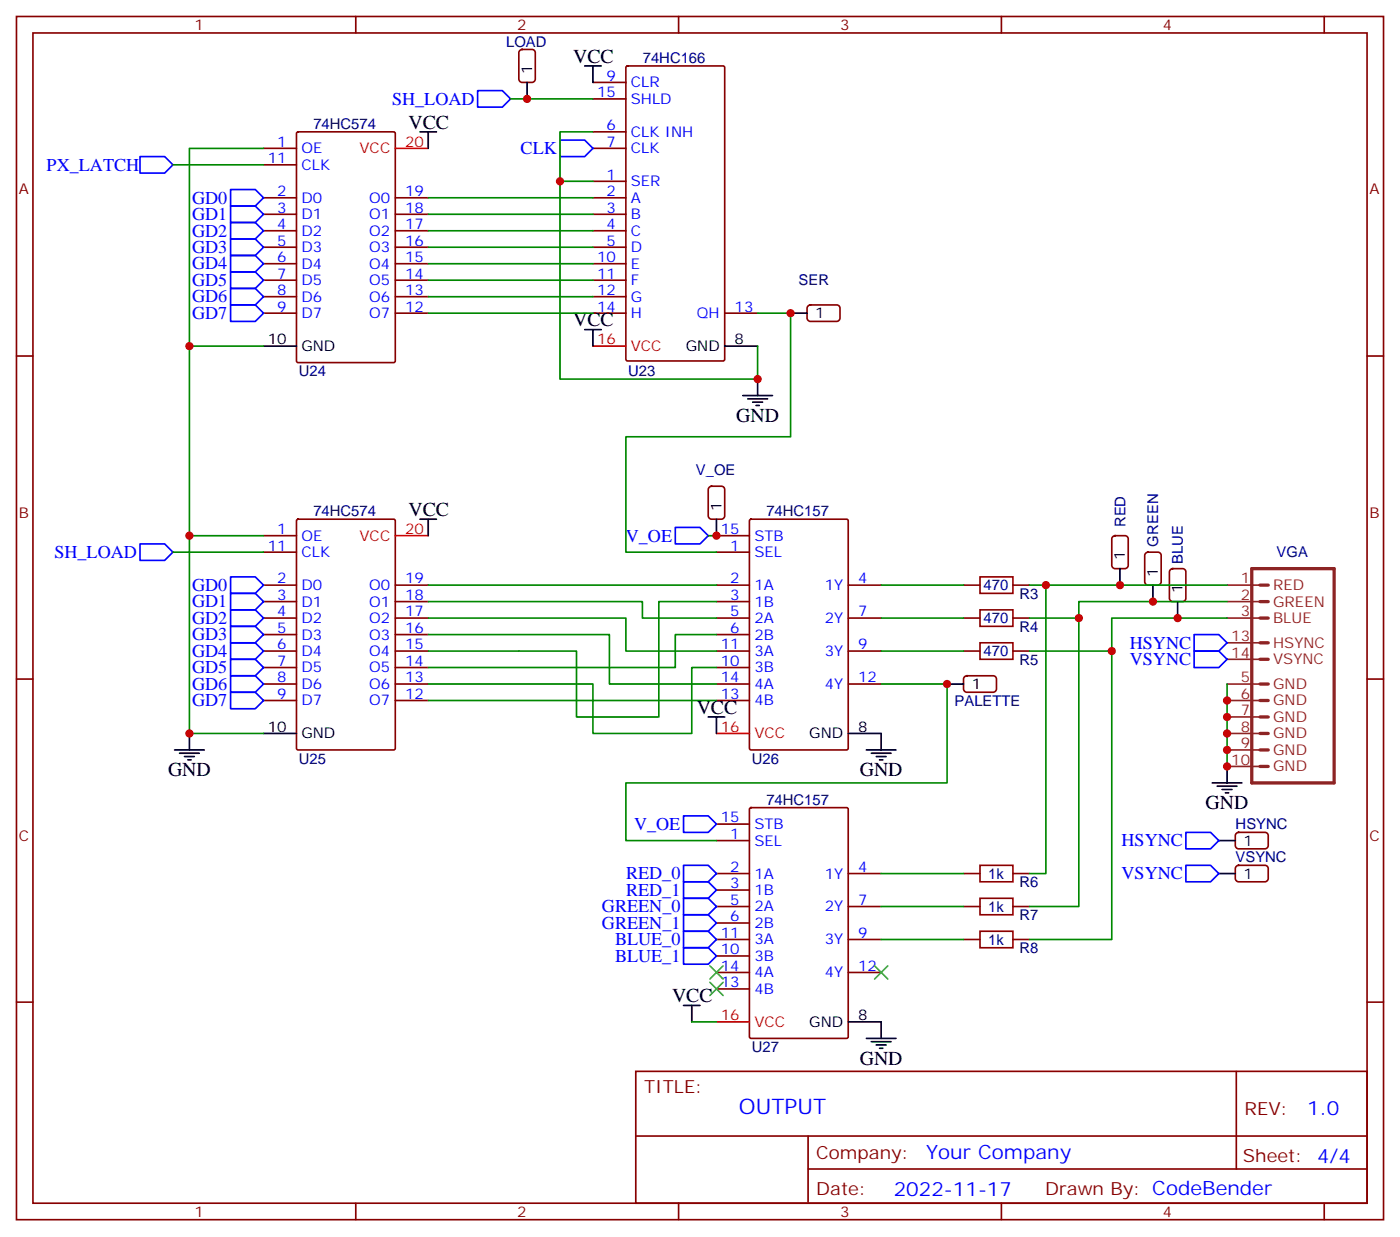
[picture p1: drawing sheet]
<svg xmlns="http://www.w3.org/2000/svg" width="300mm" height="265mm" viewBox="0 0 300 265" stroke-linecap="round" stroke-linejoin="round" font-family="sans-serif">
<g fill="none" stroke="#870000" stroke-width=".35">
<path d="M3.5 3.5h292.8v257.6h-292.8zM7.1 7.1h285.7v250.4h-285.7zM76.2 3.5v3.6M111.4 10.8l.4-.2h2.1a.71 .71 0 0 1 .8 .7v5.6a.76 .76 0 0 1-.8 .7h-2.1a.76 .76 0 0 1-.7-.7v-5.6zM127 17.6h7.1M134.1 14.3l.3-.2h20.5l.3 .2v62.6l-.2 .3-20.6 .1-.3-.2zM145.3 3.5v3.6M214.5 3.5v3.6M283.6 3.5v3.6M56.4 31.8h7.1M56.4 35.3h7.1M63.6 28.4l.3-.2h20.4l.3 .2 .1 48.9-.2 .3h-20.6l-.4-.2z"/>
<path d="M127 21.2h7.1M127 28.2h7.1M127 31.8h7.1M127 38.8h7.1M56.4 42.3h7.1M56.4 45.9h7.1M56.4 49.4h7.1M56.4 52.9h7.1M56.4 56.4h7.1M56.4 60h7.1M84.7 42.3h7M84.7 45.9h7"/>
<path d="M84.7 49.4h7M84.7 52.9h7M84.7 56.4h7M84.7 60h7M127 42.3h7.1M127 45.9h7.1M127 49.4h7.1M127 52.9h7.1M127 56.4h7.1M127 60h7.1M3.5 76.2h3.6M56.4 63.5h7.1"/>
<path d="M56.4 67h7.1M84.7 63.5h7M84.7 67h7M127 63.5h7.1M127 67h7.1M155.2 67h7.1M173.1 65.5l.5-.2h5.6a.71 .71 0 0 1 .7 .7v2.1a.76 .76 0 0 1-.7 .7h-5.6a.76 .76 0 0 1-.7-.7v-2.1zM292.8 76.2h3.5M56.4 114.7h7.1M56.4 118.2h7.1M63.6 111.3l.3-.2h20.4l.3 .2 .1 48.9-.2 .3h-20.6l-.4-.2zM151.9 104.3l.5-.2h2.1a.71 .71 0 0 1 .7 .7v5.6a.76 .76 0 0 1-.7 .7h-2.1a.76 .76 0 0 1-.7-.7v-5.6z"/>
<path d="M153.5 114.7h7M153.5 118.2h7M160.6 111.3l.3-.2h20.4l.3 .2 .1 48.9-.2 .3h-20.6l-.3-.2zM238.4 114.9l.4-.2h2.1a.71 .71 0 0 1 .8 .7v5.6a.76 .76 0 0 1-.8 .7h-2.1a.76 .76 0 0 1-.7-.7v-5.6zM245.4 118.4l.5-.2h2.1a.71 .71 0 0 1 .7 .7v5.6a.76 .76 0 0 1-.7 .7h-2.1a.76 .76 0 0 1-.7-.7v-5.6zM56.4 125.2h7.1M56.4 128.8h7.1M56.4 132.3h7.1M56.4 135.8h7.1M56.4 139.3h7.1M84.7 125.2h7M84.7 128.8h7"/>
<path d="M84.7 132.3h7M84.7 135.8h7M84.7 139.3h7M153.5 125.2h7M153.5 128.8h7M153.5 132.3h7M153.5 135.8h7M153.5 139.3h7M181.7 125.2h7M181.7 132.3h7M181.7 139.3h7M206.4 125.2h3.5"/>
<path d="M206.4 132.3h3.5M206.4 139.3h3.5M217 125.2h3.5M217 132.3h3.5M217 139.3h3.5M250.7 121.9l.5-.2h2.1a.71 .71 0 0 1 .7 .7v5.7a.76 .76 0 0 1-.7 .7h-2.1a.76 .76 0 0 1-.7-.7v-5.7zM3.5 145.3h3.6M56.4 142.9h7.1M56.4 146.4h7.1M56.4 149.9h7.1M84.7 142.9h7M84.7 146.4h7"/>
<path d="M84.7 149.9h7M153.5 142.9h7M153.5 146.4h7M153.5 149.9h7M181.7 146.4h7M206.6 144.8l.5-.2h5.6a.71 .71 0 0 1 .7 .7v2.2a.76 .76 0 0 1-.7 .7h-5.6a.76 .76 0 0 1-.7-.7v-2.2zM292.8 145.3h3.5M153.5 179.9h7M153.5 176.4h7M160.6 173l.3-.1h20.4l.3 .1 .1 48.9-.2 .3h-20.6l-.3-.1zM264.8 178.4l.5-.2h5.6a.71 .71 0 0 1 .7 .7v2.1a.76 .76 0 0 1-.7 .7h-5.6a.76 .76 0 0 1-.7-.7v-2.1zM153.5 187h7"/>
<path d="M153.5 190.5h7M153.5 194h7M153.5 197.6h7M181.7 187h7M181.7 194h7M206.4 187h3.5M206.4 194h3.5M217 187h3.5M217 194h3.5M264.8 185.4l.5-.2h5.6a.71 .71 0 0 1 .7 .7v2.1a.76 .76 0 0 1-.7 .7h-5.6a.76 .76 0 0 1-.7-.7v-2.1zM3.5 214.5h3.6M153.5 201.1h7"/>
<path d="M153.5 204.6h7M153.5 208.1h7M153.5 211.7h7M181.7 201.1h7M181.7 208.1h7M206.4 201.1h3.5M217 201.1h3.5M292.8 214.5h3.5M136.2 229.3h156.6v28.2h-156.6zM264.8 229.3v20.9M76.2 257.5v3.6M136.2 243.2h156.5"/>
<path d="M145.3 257.5v3.6M173.1 250.2h119.6M173.1 243.2v14.1M214.5 257.5v3.6M283.6 257.5v3.6"/>
</g>
<path d="M84.7 31.8h7M127 74.1h7.1M84.7 114.7h7M153.5 157h7M153.5 218.7h7" fill="none" stroke="#f00" stroke-width=".35"/>
<g fill="none" stroke="#000" stroke-width=".35">
<path d="M112.9 17.6v3.6M125.2 14.1h3.6M127 14.1v3.5M90 28.2h3.5M91.7 28.2v3.6M56.4 74.1h7.1M125.2 70.6h3.6M127 70.6v3.5M155.2 74.1h7.1M169.3 67h3.6M159.1 84.7h6.4M160.2 85.4h4.2"/>
<path d="M161.2 86.1h2.1M161.9 86.8h.7M162.3 81.1v3.6M90 111.1h3.5M91.7 111.1v3.6M153.5 111.1v3.6M239.9 121.7v3.5M246.9 125.2v3.6M252.2 128.8v3.5M40.6 157v3.5M56.4 157h7.1M151.7 153.5h3.5"/>
<path d="M153.5 153.5v3.5M181.7 157h7v3.5M202.8 146.4h3.6M37.4 160.5h6.3M38.5 161.2h4.2M39.5 161.9h2.1M40.2 162.6h.7M185.6 160.5h6.3M186.6 161.2h4.3M187.7 161.9h2.1M188.4 162.6h.7M259.6 167.6h6.4"/>
<path d="M260.7 168.3h4.2M261.1 179.9h3.5M261.8 169h2.1M262.5 169.7h.7M262.8 164v3.6M261.1 187h3.5M146.4 215.2h3.5M148.2 215.2v3.5M181.7 218.7h7v3.5M185.6 222.2h6.3M186.6 223h4.3M187.7 223.7h2.1"/>
<path d="M188.4 224.4h.7"/>
</g>
<path d="M209.9 123.5h7.1v3.5h-7.1zM209.9 130.5h7.1v3.6h-7.1zM209.9 137.6h7.1v3.5h-7.1zM209.9 185.2h7.1v3.5h-7.1zM209.9 192.3h7.1v3.5h-7.1zM209.9 199.3h7.1v3.5h-7.1z" fill="none" stroke="#a10000" stroke-width=".35"/>
<path d="M268.1 121.7h17.7v45.9h-17.7zM269.9 132.3h1.7M269.9 128.8h1.7M269.9 125.2h1.7M269.9 137.6h1.7M269.9 153.5h1.7M269.9 149.9h1.7M269.9 146.4h1.7M269.9 157h1.7M269.9 141.1h1.7M269.9 164h1.7M269.9 160.5h1.7" fill="none" stroke="#8c2424" stroke-width=".71"/>
<path d="M262.8 125.2h7.1M262.8 128.8h7.1M262.8 132.3h7.1M262.8 137.6h7.1M262.8 146.4h7.1M262.8 149.9h7.1M262.8 153.5h7.1M262.8 157h7.1M262.8 141.1h7.1M262.8 160.5h7.1M262.8 164h7.1" fill="none" stroke="#8c2424" stroke-width=".35"/>
<g fill="none" stroke="#00f" stroke-width=".35">
<path d="M102.3 19.4h5.3l1.8 1.8-1.8 1.7h-5.3zM30 33.5h5.3l1.7 1.8-1.7 1.7h-5.3zM119.9 30h5.3l1.8 1.8-1.8 1.7h-5.3zM49.4 58.2h5.3l1.7 1.8-1.7 1.7h-5.3zM49.4 54.7h5.3l1.7 1.7-1.7 1.8h-5.3zM49.4 51.2h5.3l1.7 1.7-1.7 1.8h-5.3zM49.4 47.6h5.3l1.7 1.8-1.7 1.8h-5.3zM49.4 44.1h5.3l1.7 1.8-1.7 1.7h-5.3zM49.4 40.6h5.3l1.7 1.7-1.7 1.8h-5.3zM49.4 65.3h5.3l1.7 1.7-1.7 1.8h-5.3zM49.4 61.7h5.3l1.7 1.8-1.7 1.8h-5.3zM30 116.4h5.3l1.7 1.8-1.7 1.7h-5.3z"/>
<path d="M144.6 112.9h5.3l1.8 1.8-1.8 1.7h-5.3zM49.4 137.6h5.3l1.7 1.7-1.7 1.8h-5.3zM49.4 134.1h5.3l1.7 1.7-1.7 1.8h-5.3zM49.4 130.5h5.3l1.7 1.8-1.7 1.8h-5.3zM49.4 127h5.3l1.7 1.8-1.7 1.7h-5.3zM49.4 123.5h5.3l1.7 1.7-1.7 1.8h-5.3zM255.8 135.8h5.3l1.7 1.8-1.7 1.7h-5.3zM255.8 139.3h5.3l1.7 1.8-1.7 1.8h-5.3zM49.4 148.2h5.3l1.7 1.7-1.7 1.8h-5.3zM49.4 144.6h5.3l1.7 1.8-1.7 1.8h-5.3zM49.4 141.1h5.3l1.7 1.8-1.7 1.7h-5.3zM146.4 174.6h5.3l1.8 1.8-1.8 1.8h-5.3z"/>
<path d="M254 178.2h5.3l1.8 1.7-1.8 1.8h-5.3zM146.4 185.2h5.3l1.8 1.8-1.8 1.7h-5.3zM146.4 192.3h5.3l1.8 1.7-1.8 1.8h-5.3zM146.4 199.3h5.3l1.8 1.8-1.8 1.7h-5.3zM146.4 188.7h5.3l1.8 1.8-1.8 1.8h-5.3zM146.4 195.8h5.3l1.8 1.8-1.8 1.7h-5.3zM254 185.2h5.3l1.8 1.8-1.8 1.7h-5.3zM146.4 202.8h5.3l1.8 1.8-1.8 1.8h-5.3z"/>
</g>
<g fill="none" stroke="#008700" stroke-width=".35">
<path d="M37 35.3h19.4M56.4 31.8h-15.8v42.3h15.8M109.4 21.2h17.6M127 38.8h-7.1v42.3h42.4v-7M127 28.2h-7.1v10.6M91.7 60h35.3M91.7 56.4h35.3M91.7 52.9h35.3M91.7 49.4h35.3M91.7 45.9h35.3M91.7 42.3h35.3M40.6 74.1v40.6h15.8"/>
<path d="M91.7 67h35.3M91.7 63.5h35.3M162.3 67h7v26.5h-35.2v24.7h19.4M37 118.2h19.4M40.6 114.7v42.3h15.8M151.7 114.7h1.8M91.7 128.8h45.9v3.5h15.9M91.7 132.3h42.4v7h19.4M91.7 135.8h38.8v10.6h23M91.7 125.2h61.8M153.5 135.8h-8.9v7.1h-52.9M153.5 128.8h-12.4v24.7h-17.6v-14.2h-31.8"/>
<path d="M188.7 125.2h17.7M188.7 139.3h17.7M188.7 132.3h17.7M220.5 125.2h42.3M224 125.2v61.8h-3.5M231.1 132.3v61.7h-10.6M238.1 139.3v61.8h-17.6M262.8 128.8h-31.7v3.5h-10.6M262.8 132.3h-24.7v7h-17.6M91.7 149.9h61.8M153.5 142.9h-5.3v14.1h-21.2v-10.6h-35.3M188.7 146.4h14.1v21.2h-68.7v12.3h19.4"/>
<path d="M262.8 146.4v17.6M188.7 187h17.7M188.7 194h17.7M148.2 218.7h5.3M188.7 201.1h17.7"/>
</g>
<g fill="#c00">
<circle cx="40.6" cy="157" r=".88"/>
<circle cx="162.3" cy="81.1" r=".88"/>
<circle cx="119.9" cy="38.8" r=".88"/>
<circle cx="224" cy="125.2" r=".88"/>
<circle cx="231.1" cy="132.3" r=".88"/>
<circle cx="238.1" cy="139.3" r=".88"/>
<circle cx="262.8" cy="149.9" r=".88"/>
<circle cx="262.8" cy="153.5" r=".88"/>
<circle cx="262.8" cy="157" r=".88"/>
<circle cx="262.8" cy="160.5" r=".88"/>
<circle cx="262.8" cy="164" r=".88"/>
<circle cx="252.2" cy="132.3" r=".88"/>
<circle cx="246.9" cy="128.8" r=".88"/>
<circle cx="239.9" cy="125.2" r=".88"/>
<circle cx="153.5" cy="114.7" r=".88"/>
<circle cx="112.9" cy="21.2" r=".88"/>
<circle cx="202.8" cy="146.4" r=".88"/>
<circle cx="169.3" cy="67" r=".88"/>
<circle cx="40.6" cy="114.7" r=".88"/>
<circle cx="40.6" cy="74.1" r=".88"/>
</g>
<path d="M152 206.7l2.9 2.8M152 210.3l2.9 2.8M154.9 206.7l-2.9 2.8M154.9 210.3l-2.9 2.8M187.3 206.7l2.8 2.8M190.1 206.7l-2.8 2.8" fill="none" stroke="#3c3" stroke-width=".35"/>
<text font-size="4.6" fill="#00f" x="158.3" y="238.3">OUTPUT</text>
<g font-size="4.2">
<text x="122.8" y="13.4">VCC</text>
<text x="87.5" y="27.5">VCC</text>
<text x="122.8" y="69.8">VCC</text>
<text x="157.7" y="90.3">GND</text>
<text x="87.5" y="110.4">VCC</text>
<text x="149.2" y="152.8">VCC</text>
<text x="36" y="166.2">GND</text>
<text x="184.1" y="166.2">GND</text>
<text x="258.2" y="173.2">GND</text>
<text x="143.9" y="214.5">VCC</text>
<text x="184.1" y="227.9">GND</text>
</g>
<g font-size="4.2" fill="#00f">
<text x="280" y="238.6">1.0</text>
<text x="198.3" y="248.1">Your Company</text>
<text x="191.4" y="255.9">2022-11-17</text>
</g>
<g font-size="3.9" fill="#00f">
<text x="84" y="22.4">SH_LOAD</text>
<text x="111.5" y="33">CLK</text>
<text x="10" y="36.5">PX_LATCH</text>
<text x="41.2" y="47.1">GD1</text>
<text x="41.2" y="43.6">GD0</text>
<text x="41.2" y="50.6">GD2</text>
<text x="41.2" y="57.7">GD4</text>
<text x="41.2" y="54.2">GD3</text>
<text x="41.2" y="64.7">GD6</text>
<text x="41.2" y="61.2">GD5</text>
<text x="41.2" y="68.3">GD7</text>
<text x="11.7" y="119.5">SH_LOAD</text>
<text x="134" y="115.9">V_OE</text>
<text x="41.2" y="130">GD1</text>
<text x="41.2" y="126.5">GD0</text>
<text x="41.2" y="137.1">GD3</text>
<text x="41.2" y="133.5">GD2</text>
<text x="41.2" y="140.6">GD4</text>
<text x="242" y="138.8">HSYNC</text>
<text x="242" y="142.4">VSYNC</text>
<text x="41.2" y="147.6">GD6</text>
<text x="41.2" y="144.1">GD5</text>
<text x="41.2" y="151.2">GD7</text>
<text x="135.8" y="177.7">V_OE</text>
<text x="240.2" y="181.2">HSYNC</text>
<text x="134.1" y="188.2">RED_0</text>
<text x="134.1" y="191.7">RED_1</text>
<text x="240.2" y="188.2">VSYNC</text>
<text x="128.9" y="195.3">GREEN_0</text>
<text x="128.9" y="198.8">GREEN_1</text>
<text x="131.7" y="202.3">BLUE_0</text>
<text x="131.7" y="205.9">BLUE_1</text>
</g>
<g font-size="3.9" fill="#800">
<text x="137.9" y="233.9">TITLE:</text>
<text x="266.6" y="238.6">REV:</text>
<text x="174.8" y="248.1">Company:</text>
<text x="266.2" y="248.7">Sheet: 4/4</text>
<text x="174.8" y="255.8">Date:</text>
<text x="223.9" y="255.9">Drawn By: CodeBender</text>
</g>
<g font-size="3.2" fill="#800">
<text x="41.6" y="6.5">1</text>
<text x="110.8" y="6.5">2</text>
<text x="179.9" y="6.5">3</text>
<text x="249.1" y="6.5">4</text>
<text x="4.1" y="41.6">A</text>
<text x="293.3" y="41.6">A</text>
<text x="4.1" y="110.8">B</text>
<text x="293.3" y="110.8">B</text>
<text x="4.1" y="179.9">C</text>
<text x="293.3" y="179.9">C</text>
<text x="41.6" y="260.5">1</text>
<text x="110.8" y="260.5">2</text>
<text x="179.9" y="260.5">3</text>
<text x="249.1" y="260.5">4</text>
</g>
<g font-size="3.2" fill="#000080">
<text x="108.4" y="10">LOAD</text>
<text x="137.7" y="13.5">74HC166</text>
<text x="67.1" y="27.6">74HC574</text>
<text x="171.1" y="61">SER</text>
<text x="64" y="80.6">U24</text>
<text x="134.6" y="80.5">U23</text>
<text x="149.1" y="101.7">V_OE</text>
<text x="67.1" y="110.5">74HC574</text>
<text x="164.1" y="110.5">74HC157</text>
<text x="241" y="112.8" transform="rotate(-90 241 112.8)">RED</text>
<text x="248.1" y="117" transform="rotate(-90 248.1 117)">GREEN</text>
<text x="273.4" y="119.3">VGA</text>
<text x="253.4" y="120.7" transform="rotate(-90 253.4 120.7)">BLUE</text>
<text x="210.7" y="126.4">470</text>
<text x="218.4" y="128.1">R3</text>
<text x="210.7" y="133.4">470</text>
<text x="218.4" y="135.2">R4</text>
<text x="210.7" y="140.5">470</text>
<text x="218.4" y="142.3">R5</text>
<text x="204.5" y="151.1">PALETTE</text>
<text x="64" y="163.5">U25</text>
<text x="161" y="163.4">U26</text>
<text x="164.1" y="172.2">74HC157</text>
<text x="264.7" y="177.5">HSYNC</text>
<text x="264.6" y="184.6">VSYNC</text>
<text x="211.7" y="188.1">1k</text>
<text x="218.4" y="189.9">R6</text>
<text x="211.7" y="195.2">1k</text>
<text x="218.4" y="196.9">R7</text>
<text x="211.7" y="202.2">1k</text>
<text x="218.4" y="204">R8</text>
<text x="161" y="225.2">U27</text>
</g>
<g font-size="3.2">
<text x="113.9" y="15.9" transform="rotate(-90 113.9 15.9)">1</text>
<text x="174.6" y="68.1">1</text>
<text x="57.4" y="73.7">10</text>
<text x="64.6" y="75.1">GND</text>
<text x="146.9" y="75.1">GND</text>
<text x="157.3" y="73.7">8</text>
<text x="154.5" y="109.4" transform="rotate(-90 154.5 109.4)">1</text>
<text x="240.9" y="119.9" transform="rotate(-90 240.9 119.9)">1</text>
<text x="248" y="123.5" transform="rotate(-90 248 123.5)">1</text>
<text x="253.3" y="127" transform="rotate(-90 253.3 127)">1</text>
<text x="208.1" y="147.5">1</text>
<text x="57.4" y="156.6">10</text>
<text x="64.6" y="158">GND</text>
<text x="173.3" y="158">GND</text>
<text x="183.8" y="156.6">8</text>
<text x="266.3" y="181">1</text>
<text x="266.3" y="188">1</text>
<text x="173.3" y="219.8">GND</text>
<text x="183.8" y="218.4">8</text>
</g>
<g font-size="3.2" fill="#00f">
<text x="129.9" y="17.3">9</text>
<text x="127.9" y="20.8">15</text>
<text x="135.1" y="18.7">CLR</text>
<text x="135.1" y="22.2">SHLD</text>
<text x="129.9" y="27.9">6</text>
<text x="135.1" y="29.3">CLK INH</text>
<text x="57.4" y="34.9">11</text>
<text x="59.4" y="31.4">1</text>
<text x="64.6" y="32.8">OE</text>
<text x="129.9" y="31.4">7</text>
<text x="135.1" y="32.8">CLK</text>
<text x="59.4" y="42">2</text>
<text x="64.6" y="36.3">CLK</text>
<text x="86.8" y="42">19</text>
<text x="129.9" y="38.5">1</text>
<text x="129.9" y="42">2</text>
<text x="135.1" y="39.9">SER</text>
<text x="59.4" y="45.5">3</text>
<text x="64.6" y="43.4">D0</text>
<text x="64.6" y="46.9">D1</text>
<text x="79.1" y="43.4">O0</text>
<text x="79.1" y="46.9">O1</text>
<text x="86.8" y="45.5">18</text>
<text x="129.9" y="45.5">3</text>
<text x="135.1" y="43.4">A</text>
<text x="135.1" y="46.9">B</text>
<text x="59.4" y="49">4</text>
<text x="59.4" y="52.6">5</text>
<text x="64.6" y="50.4">D2</text>
<text x="64.6" y="54">D3</text>
<text x="79.1" y="50.4">O2</text>
<text x="79.1" y="54">O3</text>
<text x="86.8" y="49">17</text>
<text x="86.8" y="52.6">16</text>
<text x="129.9" y="49">4</text>
<text x="129.9" y="52.6">5</text>
<text x="135.1" y="50.4">C</text>
<text x="135.1" y="54">D</text>
<text x="59.4" y="56.1">6</text>
<text x="59.4" y="59.6">7</text>
<text x="64.6" y="57.5">D4</text>
<text x="79.1" y="57.5">O4</text>
<text x="86.8" y="56.1">15</text>
<text x="86.8" y="59.6">14</text>
<text x="127.9" y="56.1">10</text>
<text x="127.9" y="59.6">11</text>
<text x="135.1" y="57.5">E</text>
<text x="59.4" y="63.1">8</text>
<text x="64.6" y="61">D5</text>
<text x="64.6" y="64.6">D6</text>
<text x="79.1" y="61">O5</text>
<text x="79.1" y="64.6">O6</text>
<text x="86.8" y="63.1">13</text>
<text x="127.9" y="63.1">12</text>
<text x="135.1" y="61">F</text>
<text x="135.1" y="64.6">G</text>
<text x="59.4" y="66.7">9</text>
<text x="64.6" y="68.1">D7</text>
<text x="79.1" y="68.1">O7</text>
<text x="86.8" y="66.7">12</text>
<text x="127.9" y="66.7">14</text>
<text x="135.1" y="68.1">H</text>
<text x="149.3" y="68.1">QH</text>
<text x="157.3" y="66.7">13</text>
<text x="57.4" y="117.8">11</text>
<text x="59.4" y="114.3">1</text>
<text x="64.6" y="115.7">OE</text>
<text x="64.6" y="119.2">CLK</text>
<text x="154.4" y="114.3">15</text>
<text x="156.4" y="117.8">1</text>
<text x="161.6" y="119.2">SEL</text>
<text x="161.6" y="115.7">STB</text>
<text x="59.4" y="124.9">2</text>
<text x="86.8" y="124.9">19</text>
<text x="156.4" y="124.9">2</text>
<text x="183.8" y="124.9">4</text>
<text x="59.4" y="128.4">3</text>
<text x="59.4" y="131.9">4</text>
<text x="64.6" y="126.3">D0</text>
<text x="64.6" y="129.8">D1</text>
<text x="79.1" y="126.3">O0</text>
<text x="79.1" y="129.8">O1</text>
<text x="86.8" y="128.4">18</text>
<text x="86.8" y="131.9">17</text>
<text x="156.4" y="128.4">3</text>
<text x="156.4" y="131.9">5</text>
<text x="161.6" y="126.3">1A</text>
<text x="161.6" y="129.8">1B</text>
<text x="176.7" y="126.3">1Y</text>
<text x="183.8" y="131.9">7</text>
<text x="59.4" y="135.5">5</text>
<text x="64.6" y="133.3">D2</text>
<text x="64.6" y="136.9">D3</text>
<text x="79.1" y="133.3">O2</text>
<text x="79.1" y="136.9">O3</text>
<text x="86.8" y="135.5">16</text>
<text x="156.4" y="135.5">6</text>
<text x="161.6" y="133.3">2A</text>
<text x="161.6" y="136.9">2B</text>
<text x="176.7" y="133.3">2Y</text>
<text x="59.4" y="139">6</text>
<text x="59.4" y="142.5">7</text>
<text x="64.6" y="140.4">D4</text>
<text x="64.6" y="143.9">D5</text>
<text x="79.1" y="140.4">O4</text>
<text x="79.1" y="143.9">O5</text>
<text x="86.8" y="139">15</text>
<text x="86.8" y="142.5">14</text>
<text x="154.4" y="142.5">10</text>
<text x="154.4" y="139">11</text>
<text x="161.6" y="143.9">3B</text>
<text x="161.6" y="140.4">3A</text>
<text x="176.7" y="140.4">3Y</text>
<text x="183.8" y="139">9</text>
<text x="59.4" y="146">8</text>
<text x="59.4" y="149.6">9</text>
<text x="64.6" y="147.5">D6</text>
<text x="79.1" y="147.5">O6</text>
<text x="86.8" y="146">13</text>
<text x="86.8" y="149.6">12</text>
<text x="154.4" y="149.6">13</text>
<text x="154.4" y="146">14</text>
<text x="161.6" y="147.5">4A</text>
<text x="176.7" y="147.5">4Y</text>
<text x="183.8" y="146">12</text>
<text x="64.6" y="151">D7</text>
<text x="79.1" y="151">O7</text>
<text x="161.6" y="151">4B</text>
<text x="154.4" y="176">15</text>
<text x="156.4" y="179.6">1</text>
<text x="161.6" y="177.4">STB</text>
<text x="161.6" y="181">SEL</text>
<text x="156.4" y="186.6">2</text>
<text x="156.4" y="190.1">3</text>
<text x="161.6" y="188">1A</text>
<text x="161.6" y="191.6">1B</text>
<text x="176.7" y="188">1Y</text>
<text x="183.8" y="186.6">4</text>
<text x="156.4" y="193.7">5</text>
<text x="156.4" y="197.2">6</text>
<text x="161.6" y="195.1">2A</text>
<text x="176.7" y="195.1">2Y</text>
<text x="183.8" y="193.7">7</text>
<text x="154.4" y="200.7">11</text>
<text x="161.6" y="198.6">2B</text>
<text x="161.6" y="202.1">3A</text>
<text x="176.7" y="202.1">3Y</text>
<text x="183.8" y="200.7">9</text>
<text x="154.4" y="204.3">10</text>
<text x="154.4" y="207.8">14</text>
<text x="161.6" y="205.7">3B</text>
<text x="161.6" y="209.2">4A</text>
<text x="176.7" y="209.2">4Y</text>
<text x="183.8" y="207.8">12</text>
<text x="154.4" y="211.3">13</text>
<text x="161.6" y="212.7">4B</text>
</g>
<g font-size="3.2" fill="#f00">
<text x="77" y="32.8">VCC</text>
<text x="86.8" y="31.4">20</text>
<text x="127.9" y="73.7">16</text>
<text x="135.1" y="75.1">VCC</text>
<text x="77" y="115.7">VCC</text>
<text x="86.8" y="114.3">20</text>
<text x="154.4" y="156.6">16</text>
<text x="161.6" y="158">VCC</text>
<text x="154.4" y="218.4">16</text>
<text x="161.6" y="219.8">VCC</text>
</g>
<g font-size="3.2" fill="#8d2323">
<text x="265.7" y="124.9">1</text>
<text x="265.7" y="128.4">2</text>
<text x="265.7" y="131.9">3</text>
<text x="272.7" y="126.3">RED</text>
<text x="272.7" y="129.8">GREEN</text>
<text x="263.7" y="137.2">13</text>
<text x="272.7" y="133.3">BLUE</text>
<text x="263.7" y="140.8">14</text>
<text x="272.7" y="138.6">HSYNC</text>
<text x="272.7" y="142.2">VSYNC</text>
<text x="265.7" y="146">5</text>
<text x="265.7" y="149.6">6</text>
<text x="272.7" y="147.5">GND</text>
<text x="265.7" y="153.1">7</text>
<text x="272.7" y="151">GND</text>
<text x="272.7" y="154.5">GND</text>
<text x="265.7" y="156.6">8</text>
<text x="265.7" y="160.2">9</text>
<text x="272.7" y="158">GND</text>
<text x="272.7" y="161.6">GND</text>
<text x="263.7" y="163.7">10</text>
<text x="272.7" y="165.1">GND</text>
</g>
</svg>
